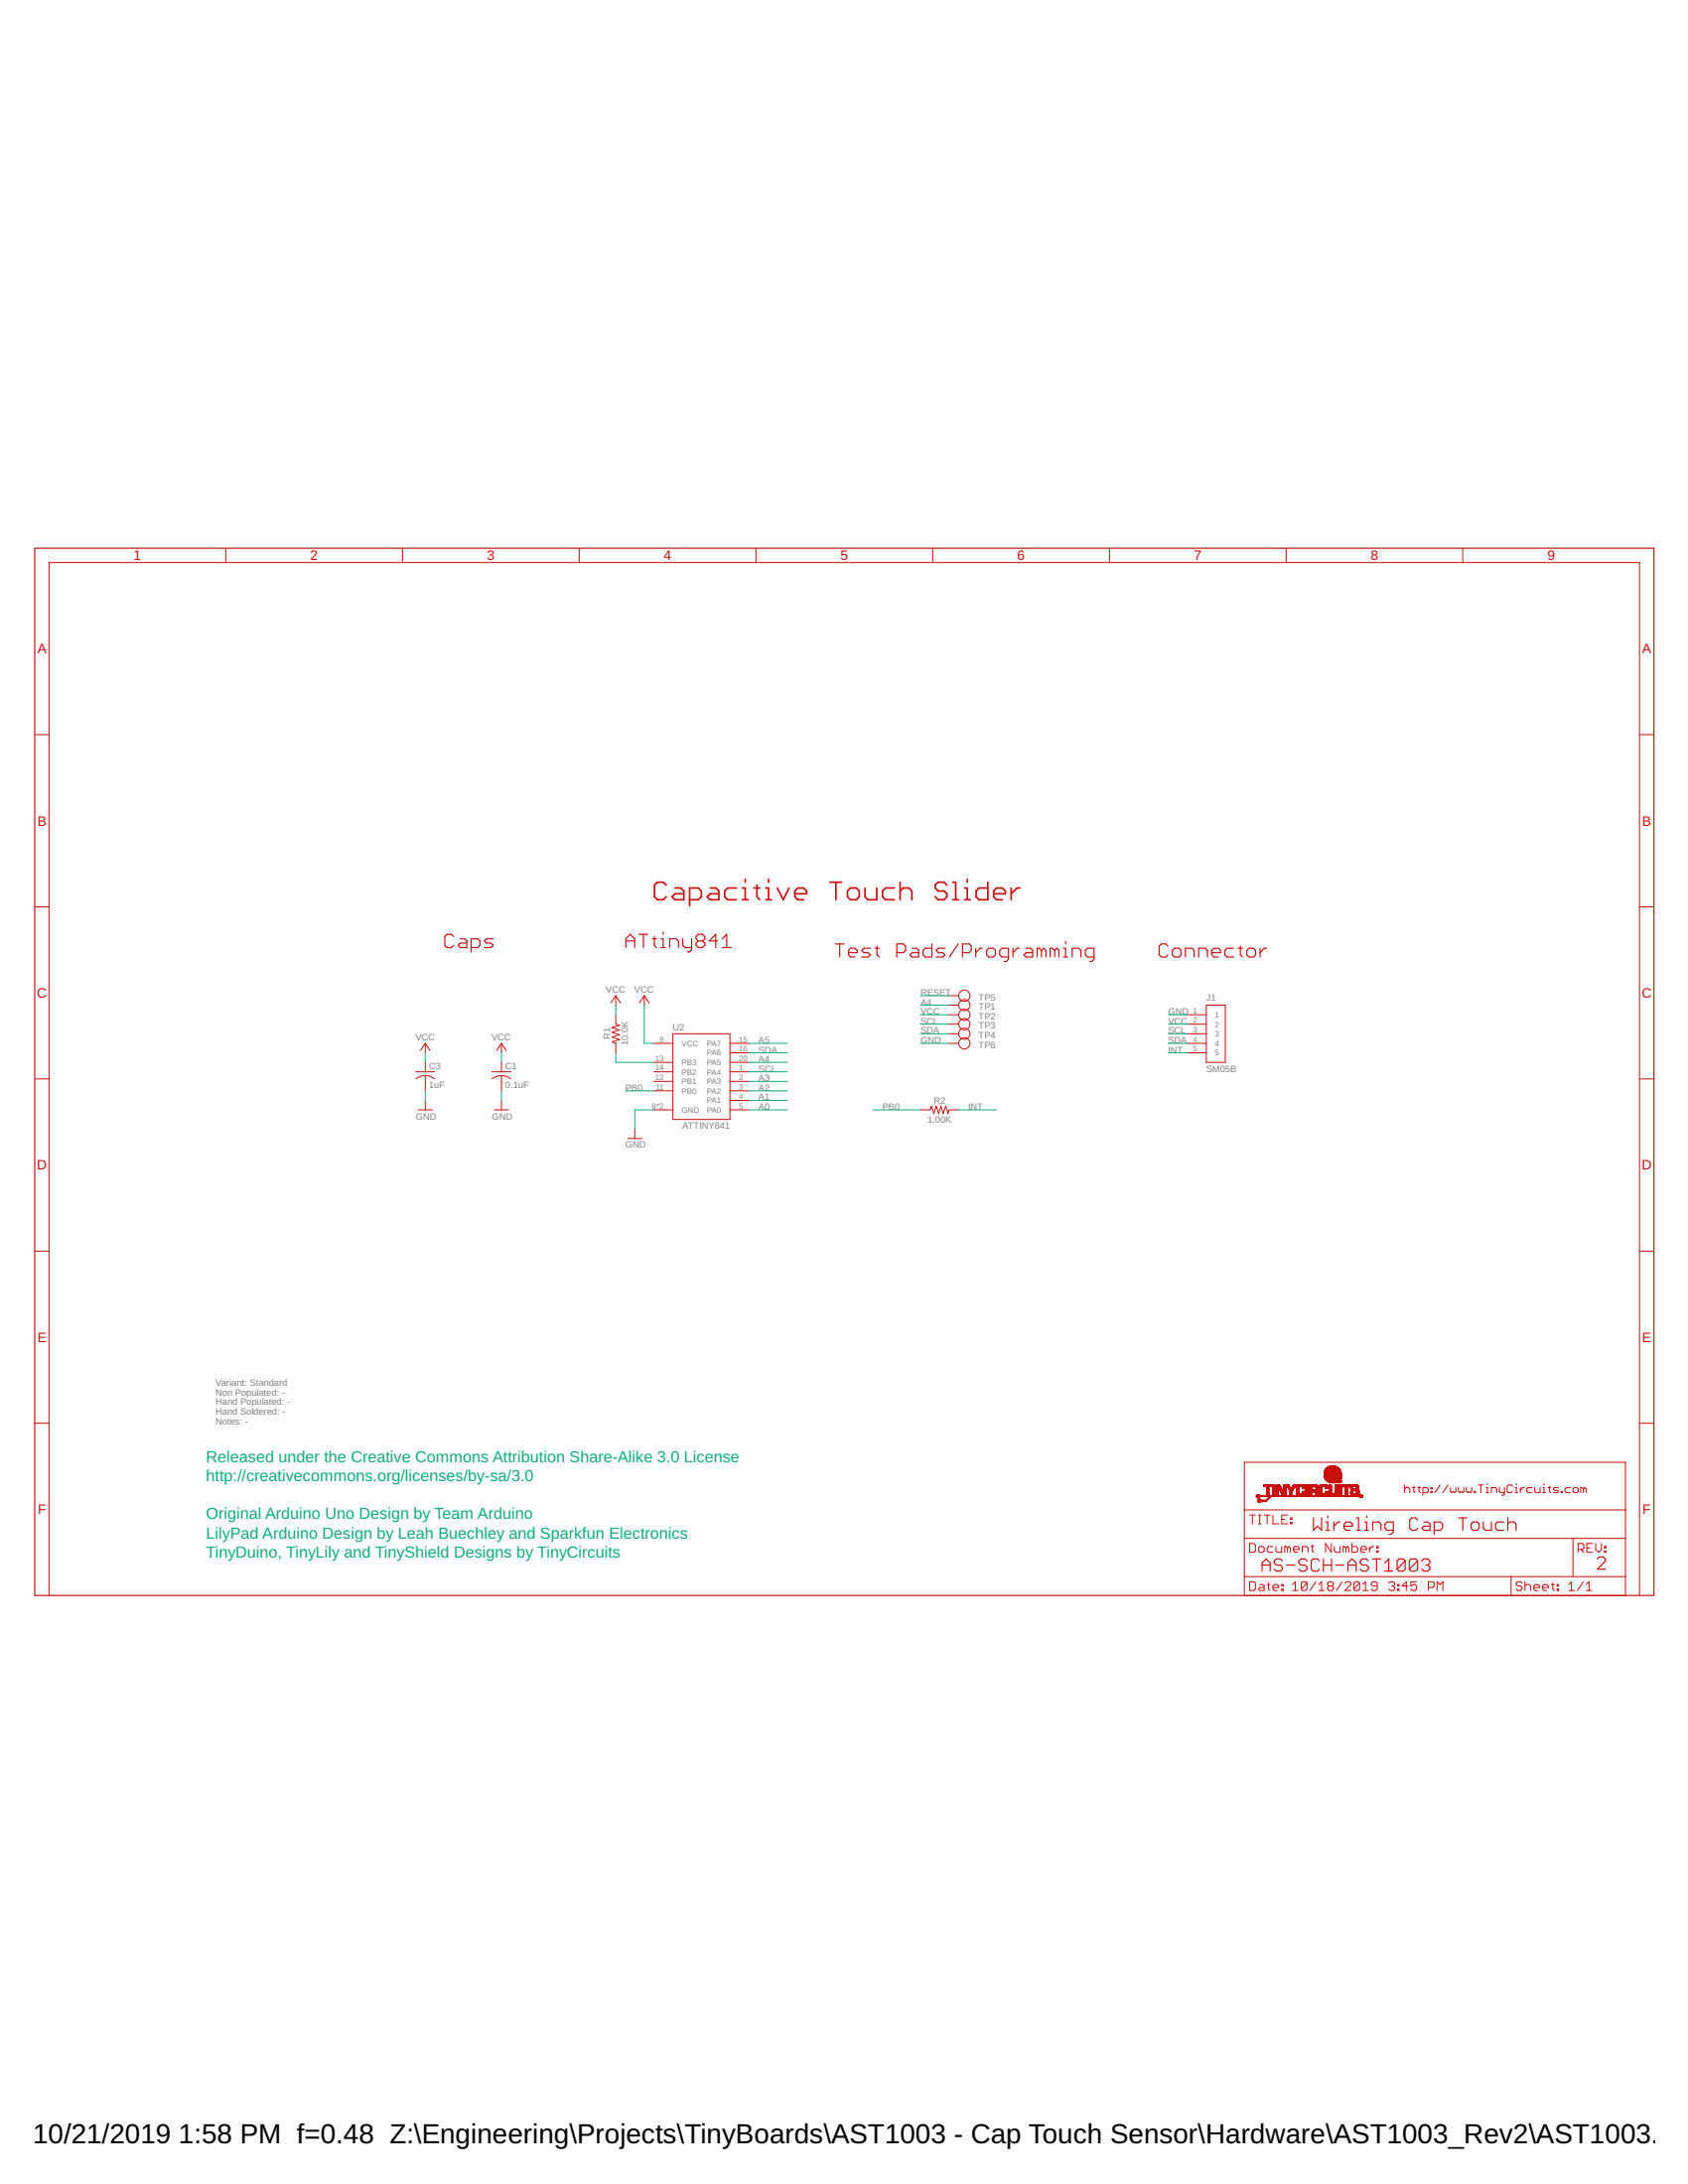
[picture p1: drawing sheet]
<svg xmlns="http://www.w3.org/2000/svg" width="216mm" height="279mm" viewBox="0 0 216 279" stroke-linecap="round" stroke-linejoin="round" font-family="sans-serif">
<g fill="none" stroke="#c90d0c" stroke-width=".15">
<path d="M4.4 70.1h207.1v134h-207.1zM58 119.8l-.3-.3h-.5l-.3 .3v1.1l.3 .3h.5l.3-.3M81.7 119.5h1.1M82.3 119.5v1.7M83.7 119.8v1.1l.3 .3M84.8 119.3v.2M58.9 120.1h.5l.3 .3v.8h-.8l-.3-.3 .3-.3h.8M60.3 121.2h.8l.3-.3v-.5l-.3-.3h-.8v1.7M63.1 120.1h-.9l-.2 .3 .2 .2h.6l.3 .3-.3 .3h-.8M80.1 121.2v-1.1l.5-.6 .6 .6v1.1M80.1 120.4h1.1M83.4 120.1h.6"/>
<path d="M84.5 120.1h.3v1.1M84.5 121.2h.6M85.7 121.2v-1.1h.8l.3 .3v.8M87.3 120.1v.8l.3 .3h.9M88.5 120.1v1.4l-.3 .3h-.3M89.3 120.4h.6M89.3 120.4l-.3-.3v-.3l.3-.3h.6l.2 .3v.3l-.2 .3M89.3 120.4l-.3 .2v.3l.3 .3h.6l.2-.3v-.3l-.2-.2M91.8 120.4h-1.1l.8-.9v1.7M92.4 121.2h1.1M92.4 120.1l.5-.6v1.7M106.8 120.8h1.2"/>
<path d="M107.4 120.8v1.6M108.5 121.9h1.1v-.3l-.2-.3h-.6l-.3 .3v.6l.3 .2h.6M111.3 121.3h-.8l-.3 .3 .3 .3h.5l.3 .3-.3 .2h-.8M111.9 121.3h.6M112.2 121v1.2l.3 .2M114.7 121.9h.8l.3-.3v-.6l-.3-.2h-.8v1.6M116.6 121.3h.6l.3 .3v.8h-.9l-.2-.2 .2-.3h.9M119.2 120.8v1.6h-.9l-.2-.2v-.6l.2-.3h.9M120.9 121.3h-.9l-.3 .3 .3 .3h.6l.3 .3-.3 .2h-.9M122.6 120.8l-1.2 1.6M123.1 121.9h.9l.2-.3v-.6l-.2-.2h-.9v1.6M124.8 121.3v1.1"/>
<path d="M125.6 121.3h-.3l-.5 .6M126.2 121.6l.3-.3h.5l.3 .3v.6l-.3 .2h-.5l-.3-.2zM129 122.4h-.8l-.3-.2v-.6l.3-.3h.8v1.4l-.3 .3h-.3M129.6 121.3v1.1M130.4 121.3h-.3l-.5 .6M131.2 121.3h.6l.3 .3v.8h-.9l-.2-.2 .2-.3h.9M133.2 121.6l-.3-.3h-.2v1.1M133.2 121.6v.8M133.2 121.6l.3-.3 .3 .3v.8M134.9 121.6l-.3-.3h-.3v1.1M134.9 121.6v.8M134.9 121.6l.3-.3 .2 .3v.8"/>
<path d="M136 122.4h.6M136 121.3h.3v1.1M136.3 120.5v.3M137.1 122.4v-1.1h.9l.3 .3v.8M139.9 122.4h-.8l-.3-.2v-.6l.3-.3h.8v1.4l-.2 .3h-.3M149.4 121l-.3-.2h-.6l-.2 .2v1.2l.2 .2h.6l.3-.2M149.9 121.6l.3-.3h.6l.3 .3v.6l-.3 .2h-.6l-.3-.2zM151.6 122.4v-1.1h.9l.2 .3v.8M153.3 122.4v-1.1h.9l.2 .3v.8M155 121.9h1.1v-.3l-.3-.3h-.5l-.3 .3v.6l.3 .2h.5M157.8 121.3h-.8l-.3 .3v.6l.3 .2h.8M158.3 121.3h.6"/>
<path d="M158.6 121v1.2l.3 .2M159.5 121.6l.3-.3h.5l.3 .3v.6l-.3 .2h-.5l-.3-.2zM161.2 121.3v1.1M162 121.3h-.3l-.5 .6M164 199.7l-.2-.3h-.6l-.2 .3v.2l.2 .3h.6l.2 .3v.2l-.2 .3h-.6l-.2-.3M167.2 199.7l-.3-.3h-.5l-.3 .3v.2l.3 .3h.5l.3 .3v.2l-.3 .3h-.5l-.3-.3M168 194.2v1.6l.5-.6 .5 .6v-1.6M168.7 199.7l-.2-.3h-.5l-.3 .3v1l.3 .3h.5l.2-.3M169.3 199.4v1.6M169.6 194.7h.2v1.1M169.6 195.8h.5M169.8 193.9v.3"/>
<path d="M170.3 199.4v1.6M170.6 194.7v1.1M171.4 194.7h-.3l-.5 .5M171.9 195.2h1.1v-.2l-.3-.3h-.5l-.3 .3v.5l.3 .3h.5M173.5 195.8h.5M173.5 194.2h.3v1.6M174.5 194.7h.3v1.1M174.5 195.8h.5M174.8 193.9v.3M175 199.7l-.2-.3h-.6l-.2 .3v.2l.2 .3h.6l.2 .3v.2l-.2 .3h-.6l-.2-.3M175.5 199.4h1.1M175.6 195.8v-1.1h.8l.2 .3v.8"/>
<path d="M176.1 199.4v1.6M177.1 199.9l.5-.5v1.6M178.2 195.8h-.8l-.3-.3v-.5l.3-.3h.8v1.3l-.3 .3h-.2M179.7 199.7l-.2-.3h-.6l-.2 .3v1M179.7 199.7v1l-.2 .3h-.6l-.2-.3M179.7 199.7l-1 1M181.3 199.7l-.3-.3h-.5l-.2 .3v1M181.3 199.7v1l-.3 .3h-.5l-.2-.3M181.3 199.7l-1 1M181.3 194.5l-.2-.3h-.5l-.3 .3v1l.3 .3h.5l.2-.3M181.8 199.7l.3-.3h.5l.3 .3v.2l-.3 .3M182.1 194.7h.5l.3 .3v.8h-.8l-.2-.3 .2-.3h.8"/>
<path d="M183.4 195.8h.8l.3-.3v-.5l-.3-.3h-.8v1.6M186.6 194.2h1M187.1 194.2v1.6M188.4 194.7h.5l.3 .3v.5l-.3 .3h-.5l-.2-.3v-.5zM189.7 194.7v.8l.3 .3h.8v-1.1M192.3 194.7h-.8l-.2 .3v.5l.2 .3h.8M192.8 195l.3-.3h.5l.3 .3v.8M192.8 194.2v1.6M204.3 199.5l.3-.3h.5l.2 .3v.2l-1 1h1M161.4 201v-1.1l.5-.5 .6 .5v1.1M161.4 200.2h1.1M164.5 200.2h1.1"/>
<path d="M169.3 200.2h1M170.8 200.2h1.1M172.4 200.2h1.1M172.4 201v-1.1l.5-.5 .6 .5v1.1M177.1 201h1.1M182.4 200.2h.2M182.6 200.2l.3 .3v.2l-.3 .3h-.5l-.3-.3"/>
</g>
<g fill="none" stroke="#c90d0c" stroke-width=".21">
<path d="M85.2 113.2l-.4-.3h-.7l-.4 .3v1.5l.4 .4h.7l.4-.4M86.3 113.6h.8l.4 .4v1.1h-1.2l-.3-.4 .3-.4h1.2M88.2 115.1h1.1l.4-.4v-.7l-.4-.4h-1.1v2.2M90.8 113.6h.8l.3 .4v1.1h-1.1l-.4-.4 .4-.4h1.1M94.2 113.6h-1.1l-.4 .4v.7l.4 .4h1.1M94.9 115.1h.8M94.9 113.6h.4v1.5M95.3 112.5v.4M96.4 113.6h.8M96.8 113.2v1.5l.4 .4M97.9 115.1h.8M97.9 113.6h.4v1.5"/>
<path d="M98.3 112.5v.4M99.4 113.6l.8 1.5 .7-1.5M101.7 114.3h1.5v-.3l-.4-.4h-.8l-.3 .4v.7l.3 .4h.8M106.2 112.9h1.5M106.9 112.9v2.2M108.4 114l.4-.4h.7l.4 .4v.7l-.4 .4h-.7l-.4-.4zM110.6 113.6v1.1l.4 .4h1.1v-1.5M114.4 113.6h-1.1l-.4 .4v.7l.4 .4h1.1M115.1 114l.4-.4h.7l.4 .4v1.1M115.1 112.9v2.2M121.1 113.2l-.4-.3h-.7l-.4 .3v.4l.4 .4h.7l.4 .3v.4l-.4 .4h-.7l-.4-.4M121.9 112.9h.3v2.2"/>
<path d="M121.9 115.1h.7M123.4 115.1h.7M123.4 113.6h.3v1.5M123.7 112.5v.4M126.3 112.9v2.2h-1.1l-.4-.4v-.7l.4-.4h1.1M127.1 114.3h1.5v-.3l-.4-.4h-.7l-.4 .4v.7l.4 .4h.7M129.3 113.6v1.5M130.5 113.6h-.4l-.8 .7"/>
</g>
<g fill="none" stroke="#c90d0c" stroke-width=".13">
<path d="M28.9 70.1v1.9M51.5 70.1v1.9M74.1 70.1v1.9M96.7 70.1v1.9M119.3 70.1v1.9M141.9 70.1v1.9M164.5 70.1v1.9M187.1 70.1v1.9M4.4 94h1.9M209.7 94h1.8M4.4 116h1.9M209.7 116h1.8"/>
<path d="M4.4 138h1.9M53.2 137.1h2.4M54.4 137.6a2.07 2.07 0 0 1 1.2 .4M54.4 137.6a1.94 1.94 0 0 0-1.2 .4M54.4 133.5v1.2M54.4 135.9v1.2M54.4 137.6v2M54.4 133.5l.6 .9M54.4 133.5l-.6 .9M62.9 137.1h2.5M64.1 137.6a1.94 1.94 0 0 1 1.2 .4M64.1 137.6a2.07 2.07 0 0 0-1.2 .4"/>
<path d="M64.1 133.5v1.2M64.1 135.9v1.2M64.1 137.6v2M64.1 133.5l.6 .9M64.1 133.5l-.6 .9M78.8 129.8v1.2l.4 .1-.9 .4 .9 .3-.9 .3 .9 .3-.9 .3 .9 .3-.9 .3 .5 .2v1.2M78.8 127.4v1.2M78.8 127.4l.6 .9M78.8 127.4l-.7 .9M82.4 127.4l.6 .9M82.4 127.4l-.6 .9M82.4 127.4v1.2"/>
<path d="M83.6 135.9h2.5M83.6 133.5h2.5M83.6 137.1h2.5M83.6 139.6h2.5M83.6 138.3h2.5M86.1 132.2h7.3v11h-7.3zM93.4 135.9h2.4M93.4 133.5h2.4M93.4 134.7h2.4M93.4 137.1h2.4M93.4 139.6h2.4M93.4 138.3h2.4"/>
<path d="M121.4 128.6h1.2M121.4 129.8h1.2M121.4 131h1.2M121.4 132.2h1.2M121.4 133.5h1.2M121.4 127.4h1.2M151.8 129.8h2.5M151.8 131h2.5M151.8 132.2h2.5M151.8 133.5h2.5M151.8 134.7h2.5M154.3 128.6h2.4v7.3h-2.4z"/>
<path d="M209.7 138h1.8M53.5 142h1.8M54.4 140.8v1.2M63.2 142h1.8M64.1 140.8v1.2M80.3 145.6h1.8M81.2 144.4v1.2M83.6 142h2.5M93.4 142h2.4M93.4 140.8h2.4M117.7 142h1.3l.1-.5 .3 1 .3-1 .4 1 .3-1 .2 1 .4-1 .3 1 .1-.5h1.2M4.4 160.1h1.9"/>
<path d="M209.7 160.1h1.8M4.4 182.1h1.9M159.2 187.1h48.7v17h-48.7zM159.2 196.8h48.7M159.2 193.2h48.7M159.8 197.5h.6l.2 .2v.7l-.2 .2h-.6zM159.8 193.8h.8M160.2 193.8v1.1M160.7 191.5h.1M160.7 191.4h.1M160.7 191.5h.4M160.7 191.3h.1"/>
<path d="M160.8 191.3h.2M160.8 191.6h.2M160.8 191.2h.2M160.8 191.3l-.1 .1M160.9 192.1h.3M160.9 192l.2 .1M160.9 192h.1M160.9 191.9h.1M160.9 191.9h.3M161 193.8h.3M161 194.9h.3M161 192.2h.2"/>
<path d="M161 191.8h.2M161 191.3h.1M161 191.3h13M161 191.5h13M161 191.4h13M161 191.9h-.1M161.1 191.3h-.4M161.1 191.9h.2M161.1 191.5h-.1M161.1 197.8h.4l.2 .2v.4l-.2 .2h-.4l-.1-.2v-.4zM161.1 193.8v1.1M161.1 191.9h1"/>
<path d="M161.2 192h.8M161.2 192h.9M161.3 192l-.2 .1M161.6 190.1h1.1M161.6 190h1.1M161.6 190h1M161.6 190.2h1M161.6 190.1h1M161.7 193.8h.7M162 191.9h.1M162 190.2h.3M162 190.3h.3"/>
<path d="M162 191h.3M162 190.5h.3M162 190.8h.3M162 190.6h.3M162 191.3h.3M162 191.2h.3M162 191.1h.3M162 190.9h.3M162 190.7h.3M162 190.4h.3M162.1 191.3h.1M162.1 191.8h.1"/>
<path d="M162.1 193.8v1.1M162.2 191.9h-.2M162.2 191.7h.1M162.2 191.8h-.1M162.2 191.6h.2M162.3 191.7h-.2M162.3 191.6h.1M162.4 191.7h-.2M162.4 191.5h.1M162.4 191.6h-.2M162.5 191.5l-.2 .1M162.8 190.3h.2"/>
<path d="M162.8 191h.2M162.8 190.5h.2M162.8 190.8h.2M162.8 190.6h.2M162.8 191.2h.2M162.8 191.1h.2M162.8 190.9h.2M162.8 190.7h.2M162.8 190.4h.2M162.8 190.2h.2M162.8 190.1h.2M162.8 190h.2"/>
<path d="M162.8 191.3h.2M162.8 193.8v1.1h.8M162.8 197.8h-.6l-.1 .2v.4l.1 .2h.6M163.2 197.8v.6l.2 .2h.5v-.8M163.2 190h.5M163.2 190.3h.3M163.2 191h.3M163.2 190.5h.3M163.2 190.8h.3M163.2 190.6h.3M163.2 191.2h.3M163.2 191.1h.3"/>
<path d="M163.2 190.9h.3M163.2 190.7h.3M163.2 190.4h.3M163.2 190.3h.6M163.2 190.2h.6M163.2 190.1l.6 .1M163.2 190.1h.5M163.3 190h.4M163.3 191.3h.2M163.5 190.3h.3M163.6 190.4h.3M163.6 190.3l.3 .1"/>
<path d="M163.6 190.5h.3M163.6 190.5h.4M163.7 190.6h.3M163.7 190.6l.3 .1M163.7 190.7h.3M163.7 190.7h.4M163.8 190.8h.3M163.8 190.8l.3 .1M163.8 190.9h.3M163.9 191h.6M163.9 190.9h.3M163.9 191.1h.6"/>
<path d="M163.9 194.4h.4M164 191.1h.5M164 191.2h.5M164 191.3h.4M164.1 191.3h.3M164.2 190.3h.3M164.2 190.5h.3M164.2 190.8h.3M164.2 190h.2M164.2 190.6h.3M164.2 190.9h.3M164.2 190.7h.3"/>
<path d="M164.2 190.4h.3M164.2 190.2h.3M164.2 190.1h.3M164.2 190h.3M164.6 190h.2M164.6 190h.3M164.6 190.1h.3M164.7 190.1l.3 .1M164.7 193.8h-.8v1.1h.8M164.7 198l-.2-.2h-.2v.8M164.7 198l.2-.2 .2 .2v.6M164.7 198v.6"/>
<path d="M164.7 190.2h.3M164.7 190.3h.3M164.8 190.3l.3 .1M164.8 190.4h.3M164.8 190.5h.7M164.9 190.5h.5M164.9 190.6h.5M165 190.7h.3M165 190.8h.3M165 191h.3M165 191.2h.3M165 191.1h.3"/>
<path d="M165 190.9h.3M165 191.3h.2M165.1 194.8h.1v.1h-.1zM165.1 194.2h.1v.2h-.1zM165.1 191.3h.1M165.2 190.4h.3M165.2 190.3h.3M165.3 190.2h.3M165.4 190.1h.3M165.4 190h.3M165.4 198.2h.8v-.2l-.2-.2h-.4l-.2 .2v.4l.2 .2h.4M165.5 190h.2"/>
<path d="M165.5 190.3l-.3 .1M165.6 190.3h-.4M165.7 190.1l-.4 .1M165.7 190.1h-.3M165.7 190h-.3M165.8 190.3h.3M165.8 191h.3M165.8 190.5h.3M165.8 190.8h.3M165.8 190.6h.3M165.8 191h.4M165.8 190.9h.3"/>
<path d="M165.8 190.7h.3M165.8 190.4h.3M165.8 190.2h.3M165.8 191l1.1 .1M165.8 191.1h1.1M165.8 190.2h1.1M165.8 190.1h1.1M165.9 191.2h1M165.9 191.1h1M165.9 190.1h1M165.9 191.2h.9M165.9 190.1h.9"/>
<path d="M165.9 190h.9M166 190h.8M166 190h.7M166 191.3h.7M166.1 191.3h.5M166.2 190.2h-.4M166.2 189.9h.4M166.6 198.6v-.8h.5l.2 .2v.6M166.6 190.2h.3M166.6 191h.3M166.6 190.3h.3M166.6 190.9h.3"/>
<path d="M166.6 190.8h.3M166.6 190.4h.3M166.9 191h-.3M167 190.3h.3M167 191h.3M167 190.5h.3M167 190.8h.3M167 190.6h.3M167 191.2h.3M167 191.1h.3M167 190.9h.3M167 190.7h.3"/>
<path d="M167 190.4h.3M167 190.2h.3M167 190.1h.3M167 190h.3M167 191.3h.3M167.1 191.3h.2M167.5 190.3h.3M167.5 191h.3M167.5 190.5h.3M167.5 190.8h1M167.5 190h.9M167.5 191.3h.3"/>
<path d="M167.5 191.2h.3M167.5 191.1h.3M167.5 190.9h.3M167.5 190.8h1.1M167.5 190.7h.9M167.5 190.7h1M167.5 190.6h1.1M167.5 190.6h.3M167.5 190.4h.3M167.5 190.2h.3M167.5 190.2h1.1M167.5 190.1h1.1"/>
<path d="M167.5 190.1h1M167.5 190h1M167.7 197.8h.3M167.9 197.7v.7l.1 .2M168.2 190.6h.4M168.3 190.9h.3M168.3 190.6h.3M168.3 191h.3M168.3 190.5h.3M168.3 190.2h.3M168.3 191.2h.3M168.3 191.1h.3"/>
<path d="M168.3 190.3h.3M168.3 191.3h.3M168.3 190.4h.3M168.6 190.6l-1.1 .1M168.6 190.8l-1.1 .1M168.6 191.2h-.3M168.7 190.5h.3M168.7 190.8h.3M168.7 190.6l.3 .1M168.7 190.9h.3M168.7 190.7h.3M168.7 190.6h.3"/>
<path d="M168.7 190.4h.3M168.7 190.3h.3M168.7 191h.4M168.7 190.2h.4M168.8 191h1M168.8 191h.3M168.8 190.2h.3M168.8 191.1h1M168.8 190.2h1M168.8 190.1h1M168.8 191.2h1M168.8 190h1"/>
<path d="M168.9 191.2h.8M168.9 191.3h.8M168.9 190h.8M169 190h.7M169 191.3h.6M169.1 189.9h.4M169.4 188.8h.2M169.4 188.7h.2M169.4 188.7h1M169.4 188.7h.9M169.4 188.6h.9M169.4 188.5h.9"/>
<path d="M169.4 188.5h1M169.4 188.9h.2M169.4 188.4h1.7M169.4 188.4h1.6M169.4 189h.7M169.4 189h.3M169.4 188.9l.3 .1M169.4 188.3h1.6M169.4 188.2l1.5 .1M169.4 188.2h1.5M169.4 189.1h.8M169.4 189h.8"/>
<path d="M169.5 189.1h.9M169.5 189.1h.8M169.5 188.2h1.3M169.5 188.1h1.3M169.5 190.2h.3M169.5 191h.3M169.5 189.2h1M169.5 188l1.3 .1M169.5 188h1M169.5 190.3h.3M169.5 189.3h1.1M169.6 190.9h.2"/>
<path d="M169.6 190.8h.2M169.6 190.4h.2M169.6 188h.8M169.6 189.3h1M169.6 187.9h.8M169.6 189.4h1M169.7 189.4h1M169.7 188.9h.1M169.7 188.8h.1M169.7 187.8h.7M169.7 189.4l1.1 .1M169.8 187.8h.7"/>
<path d="M169.8 189.5h1M169.8 189h.2M169.8 189h.1M169.8 188.7h.6M169.8 187.7h.7M169.9 188.7l.6 .1M169.9 187.7h1.1M169.9 189.5h.9M169.9 188.8h.7M169.9 189.6h1M169.9 187.6h1M170 188.9h.7"/>
<path d="M170 187.6h.9M170 190.3h.3M170 191h.3M170 190.5h.3M170 190.8h.3M170 190h.2M170 190.6h.3M170 191h1.1M170 190.9h.3M170 190.7h.3M170 190.4h.3M170 190.2h.3"/>
<path d="M170 190.1h.3M170 190h.3M170 189.6h.9M170 191.1h1.1M170 191.1h1M170.1 191.2h.9M170.1 189.6l.8 .1M170.1 188.9h.6M170.1 188.9l.6 .1M170.1 187.6h.7M170.2 191.3h.7M170.2 189h.6"/>
<path d="M170.2 189.7h.7M170.2 191.3h.6M170.3 197.5v1.1l-.8-1.1v1.1M170.3 189.7h.6M170.3 189h.5M170.4 188.5h-1M170.4 188.6h.1M170.4 187.5h.1M170.4 189.1h.5M170.4 188.7h.1M170.4 188.5h.1M170.5 189.1h.4"/>
<path d="M170.5 188.5h.6M170.5 187.7h-.7M170.5 187.9h.2M170.5 187.8h.2M170.5 188.6h-.1M170.6 188h.1M170.6 189.2h.4M170.6 188.5h.5M170.6 188.7h.4M170.6 188.7h.5M170.6 188.6h.5M170.6 189.3h.5"/>
<path d="M170.6 187.7h.5M170.7 197.8v.6l.2 .2h.5v-.8M170.7 188.8h.3M170.7 189.3h.4M170.7 187.7h.4M170.8 191h.3M170.8 188.8h.2M170.8 187.8h.4M170.8 189.4h.4M170.8 188.9h.3M170.8 188h.5M170.8 187.9h.5"/>
<path d="M170.8 188h.6M170.8 190.3h.3M170.8 190.5h.3M170.8 190.8h.3M170.8 190.6h.3M170.8 190.9h.3M170.8 190.7h.3M170.8 190.4h.3M170.8 190.2h.3M170.8 190.1h.3M170.8 190h.3M170.8 189.4l.5 .1"/>
<path d="M170.8 188.9l.3 .1M170.8 188l.6 .1M170.9 189.5h.4M170.9 189h.3M170.9 188.1h.5M171 189.6h.4M171 189.1h.3M171 188.2h.4M171 188.2h.5M171 188.2l.5 .1M171.1 189.2h.2M171.1 188.4h-1.7"/>
<path d="M171.1 188.3h.4M171.1 189.7h.3M171.1 189.2h.3M171.1 191h-.3M171.2 189.3h.2M171.2 188.9h.3M171.2 188.8h.3M171.2 188.7h.3M171.2 188.6h.3M171.2 188.5h.3M171.2 188.4h.3M171.2 188.3h.3"/>
<path d="M171.2 189.3h.3M171.3 189.4h.2M171.3 189h.2M171.3 190.3h.3M171.3 191h.3M171.3 190.5h.3M171.3 190.8h.3M171.3 190h.3M171.3 190.6h.3M171.3 191.3h.3M171.3 191.2h.3M171.3 191.1h.3"/>
<path d="M171.3 190.9h.3M171.3 190.7h.3M171.3 190.4h.3M171.3 190.2h.3M171.3 190.1h.3M171.3 191.3h.2M171.3 189.1h.2M171.4 189.5h.1M171.4 189.1h.1M171.4 189.5h.2M171.4 189.6h.2M171.4 189.2h.1"/>
<path d="M171.5 189.2h.1M171.5 189.6h.1M171.5 189.2v.1M171.7 190.1h1M171.7 190h1M171.7 190.2h1M171.7 190.2h.6M172 190.3h.3M172 191h.3M172 190.5h.3M172 190.8h.3M172 190.6h.3"/>
<path d="M172 191.2h.3M172 191.1h.3M172 190.9h.3M172 190.7h.3M172 190.4h.3M172 190.2h.3M172.1 191.3h.2M172.1 198l-.1-.2h-.2v.8M172.1 198v.6M172.1 198l.2-.2 .2 .2v.6M172.4 190.2h.3M172.7 191h.3"/>
<path d="M172.7 190.9h.3M172.8 190.3h.2M172.8 190.5h.6M172.8 191.1h1M172.8 191l.3 .1M172.8 190.4h.3M172.8 190.4h.2M172.8 190.2h.2M172.8 190.2h.3M172.8 190.2h1M172.8 191.2h1M172.8 190.6h.9"/>
<path d="M172.8 190.5h.9M172.8 190.1h1M172.8 190.6h1M172.8 191.2h.9M172.8 190h.9M172.9 190.6h.9M172.9 197.5v1.1h.6l.2-.2v-.4l-.2-.2h-.6M172.9 190h.8M172.9 191.3h.8M173 190.7h.8M173 191.3h.6M173.1 189.9h.4"/>
<path d="M173.2 190.7h.6M173.5 191.1h.3M173.5 190.2h.3M173.5 190.5h.1M173.5 191h.3M173.5 190.8h.3M173.5 190.3h.3M173.6 190.9h.2M173.6 190.8h.2M173.9 191.5h.1M173.9 191.3h.3M173.9 191.5h.3"/>
<path d="M173.9 191.3h.1M173.9 191.2h.3M174 191.6h.2M174 198.2h.8v-.2l-.2-.2h-.4l-.2 .2v.4l.2 .2h.4M174 191.2h.1M174.1 191.5h.1M174.1 191.3h.1M174.2 191.5h.1M174.2 191.3h.1M174.2 191.4h.1M175.2 197.8v.8M175.7 197.8h-.2l-.3 .4"/>
<path d="M176.1 198.4h.2v.2h-.2zM176.1 197.8h.2v.2h-.2zM179.6 190v1M179.6 190.5l.2-.2h.3l.2 .2v.5M180.7 190.3h.3M180.8 190.1v.7l.2 .2M181.3 190.3h.4M181.5 190.1v.7l.2 .2M182 191h.5l.2-.2v-.3l-.2-.2h-.5v1M183 190.3h.2v.2h-.2zM183 190.8h.2v.2h-.2zM184.2 190l-.7 1"/>
<path d="M185.2 190l-.7 1M185.5 190.3v.5l.2 .2 .2-.2 .1 .2 .2-.2v-.5M186.5 190.3v.5l.2 .2 .2-.2 .1 .2 .2-.2v-.5M187.6 190.3v.5l.1 .2 .2-.2 .2 .2 .1-.2v-.5M188.6 190.8h.1v.2h-.1zM189.1 190h.6M189.4 190v1M190.1 190.3h.1v.7M190.1 191h.3M190.2 189.8v.2M190.8 191v-.7h.5l.1 .2v.5M191.8 190.3v.5l.1 .2h.5"/>
<path d="M192.4 190.3v.8l-.1 .2h-.2M193.4 190.1l-.1-.1h-.4l-.1 .1v.7l.1 .2h.4l.1-.2M193.8 190.3h.2v.7M193.8 191h.3M194 189.8v.2M194.5 190.3v.7M195 190.3h-.2l-.3 .3M196 190.3h-.5l-.2 .2v.3l.2 .2h.5M196.3 190.3v.5l.2 .2h.5v-.7M197.3 190.3h.2v.7M197.3 191h.4M197.5 189.8v.2"/>
<path d="M198 190.3h.3M198.2 190.1v.7l.1 .2M199.3 190.3h-.5l-.2 .2 .2 .1h.4l.1 .2-.1 .2h-.6M199.7 190.8h.1v.2h-.1zM200.9 190.3h-.6l-.1 .2v.3l.1 .2h.6M201.2 196.8v4.9M201.4 190.3h.3l.2 .2v.3l-.2 .2h-.3l-.2-.2v-.3zM201.8 198.2h.6l.2-.2v-.3l-.2-.2h-.6v1.1M202.2 198.2l.4 .4M202.5 190.5l-.1-.2h-.2v.7M202.5 190.5v.5M202.5 190.5l.2-.2 .2 .2v.5"/>
<path d="M203 198h.3M203.7 197.5h-.7v1.1h.7M204.1 197.5v.7l.4 .4 .3-.4v-.7M205.2 198.4h.2v.2h-.2zM205.2 197.8h.2v.2h-.2zM209.7 182.1h1.8M6.3 204.1v-132.1h203.4v132.1M159.2 201.7h48.7M159.8 202.4h.6l.2 .1v.8l-.2 .2h-.6zM161.1 202.7h.4l.2 .2v.6h-.6l-.1-.2 .1-.2h.6M162.1 202.7h.3M162.2 202.5v.8l.2 .2"/>
<path d="M162.8 203.1h.8v-.2l-.2-.2h-.4l-.2 .2v.4l.2 .2h.4M163.9 203.3h.2v.2h-.2zM163.9 202.7h.2v.2h-.2zM165.3 203.5h.8M165.3 202.7l.4-.3v1.1M167.2 202.5v.8l-.2 .2h-.4l-.2-.2M167.2 202.5l-.2-.1h-.4l-.2 .1v.8M167.2 202.5l-.8 .8M168.3 202.4l-.7 1.1M168.7 203.5h.7M168.7 202.7l.3-.3v1.1M170 202.9l-.2 .2v.2l.2 .2h.3l.2-.2v-.2l-.2-.2"/>
<path d="M170 202.9l-.2-.2v-.2l.2-.1h.3l.2 .1v.2l-.2 .2M170 202.9h.3M171.7 202.4l-.8 1.1M172 202.5l.2-.1h.4l.2 .1v.2l-.8 .8h.8M173.9 202.5v.8l-.2 .2h-.4l-.2-.2M173.9 202.5l-.2-.1h-.4l-.2 .1v.8M173.9 202.5l-.8 .8M174.3 203.5h.7M174.3 202.7l.3-.3v1.1M176.1 202.9h-.5l-.2-.2v-.2l.2-.1h.4l.1 .1v.8l-.1 .2h-.4l-.2-.2M177.6 202.5l.2-.1h.4l.2 .1v.2l-.2 .2M178 202.9h.2"/>
<path d="M178.2 202.9l.2 .2v.2l-.2 .2h-.4l-.2-.2M178.8 203.3h.1v.2h-.1zM178.8 202.7h.1v.2h-.1zM180.1 202.9h-.8l.6-.5v1.1M181.2 202.4h-.8v.5l.4-.2h.2l.2 .2v.4l-.2 .2h-.4l-.2-.2M182.7 203.1h.5l.2-.2v-.4l-.2-.1h-.5v1.1M183.8 203.5v-1.1l.4 .3 .4-.3v1.1M193.3 201.7v2.4M194.7 202.5l-.2-.1h-.4l-.2 .1v.2l.2 .2h.4l.2 .2v.2l-.2 .2h-.4l-.2-.2M195.1 202.9l.1-.2h.4l.2 .2v.6M195.1 202.4v1.1M196.2 203.1h.7v-.2l-.2-.2h-.3l-.2 .2v.4l.2 .2h.3"/>
<path d="M197.3 203.1h.7v-.2l-.2-.2h-.3l-.2 .2v.4l.2 .2h.3M198.4 202.7h.4M198.6 202.5v.8l.2 .2M199.2 203.3h.1v.2h-.1zM199.2 202.7h.1v.2h-.1zM200.6 203.5h.8M200.6 202.7l.4-.3v1.1M202.5 202.4l-.7 1.1M202.9 203.5h.7M202.9 202.7l.3-.3v1.1"/>
<circle cx="123.3" cy="131" r=".72"/>
<circle cx="123.3" cy="129.8" r=".72"/>
<circle cx="123.3" cy="127.4" r=".72"/>
<circle cx="123.3" cy="133.5" r=".72"/>
<circle cx="123.3" cy="132.2" r=".72"/>
<circle cx="123.3" cy="128.6" r=".72"/>
</g>
<g fill="none" stroke="#0dab76" stroke-width=".13">
<path d="M54.4 134.7v1.2M54.4 139.6v1.2M64.1 134.7v1.2M64.1 139.6v1.2M78.8 128.6v1.2M78.8 134.7v1.2h4.8M80 139.6h3.6M82.4 128.6v4.9h1.2M95.8 133.5h4.9M95.8 134.7h4.9M95.8 137.1h4.9M95.8 135.9h4.9"/>
<path d="M95.8 139.6h4.9M95.8 138.3h4.9M117.7 129.8h3.7M117.7 133.5h3.7M117.7 132.2h3.7M117.7 131h3.7M117.7 128.6h3.7M117.7 127.4h3.7M149.4 129.8h2.4M149.4 133.5h2.4M149.4 134.7h2.4M149.4 132.2h2.4"/>
<path d="M149.4 131h2.4M83.6 142h-2.4v2.4M95.8 142h4.9M95.8 140.8h4.9M111.6 142h6.1M122.6 142h4.9"/>
</g>
<g font-size="3.5">
<text x="4.2" y="274.2">10/21/2019</text>
<text x="22.9" y="274.2">1:58 PM f=0.48 Z:\Engineering\Projects\TinyBoards\AST1003 - Cap Touch Sensor\Hardware\AST1003_Rev2\AST1003.sch</text>
</g>
<g font-size="2.1" fill="#0dab76">
<text x="26.4" y="187.1">Released under the Creative Commons Attribution Share-Alike 3.0 License</text>
<text x="26.4" y="189.5">http://creativecommons.org/licenses/by-sa/3.0</text>
<text x="26.4" y="194.4">Original Arduino Uno Design by Team Arduino</text>
<text x="26.4" y="196.8">LilyPad Arduino Design by Leah Buechley and Sparkfun Electronics</text>
<text x="26.4" y="199.2">TinyDuino, TinyLily and TinyShield Designs by TinyCircuits</text>
</g>
<g font-size="1.8" fill="#c90d0c">
<text x="17.1" y="71.7">1</text>
<text x="39.7" y="71.7">2</text>
<text x="62.3" y="71.7">3</text>
<text x="84.9" y="71.7">4</text>
<text x="107.5" y="71.7">5</text>
<text x="130.1" y="71.7">6</text>
<text x="152.7" y="71.7">7</text>
<text x="175.3" y="71.7">8</text>
<text x="197.9" y="71.7">9</text>
<text x="4.8" y="83.6">A</text>
<text x="210" y="83.6">A</text>
<text x="4.8" y="105.6">B</text>
<text x="210" y="105.6">B</text>
<text x="4.7" y="127.6">C</text>
<text x="210" y="127.6">C</text>
<text x="4.7" y="149.7">D</text>
<text x="210" y="149.7">D</text>
<text x="4.8" y="171.7">E</text>
<text x="210" y="171.7">E</text>
<text x="4.8" y="193.7">F</text>
<text x="210.1" y="193.7">F</text>
</g>
<g font-size="1.2" fill="#808080">
<text x="77.5" y="127">VCC</text>
<text x="81.1" y="127">VCC</text>
<text x="86.1" y="131.9">U2</text>
<text x="117.7" y="131">SCL</text>
<text x="117.7" y="129.8">VCC</text>
<text x="117.7" y="128.6">A4</text>
<text x="117.7" y="127.4">RESET</text>
<text x="125.2" y="129.2">TP1</text>
<text x="125.2" y="130.4">TP2</text>
<text x="125.2" y="131.6">TP3</text>
<text x="125.2" y="128">TP5</text>
<text x="149.4" y="129.8">GND</text>
<text x="149.4" y="131">VCC</text>
<text x="154.3" y="128">J1</text>
<text x="53.1" y="133.1">VCC</text>
<text x="54.9" y="136.8">C3</text>
<text x="62.9" y="133.1">VCC</text>
<text x="64.6" y="136.8">C1</text>
<text x="78" y="133" transform="rotate(-90 78 133)">R1</text>
<text x="80.3" y="133.8" transform="rotate(-90 80.3 133.8)">10.0K</text>
<text x="97" y="134.7">SDA</text>
<text x="97" y="137.1">SCL</text>
<text x="97" y="135.9">A4</text>
<text x="97" y="133.5">A5</text>
<text x="117.7" y="133.5">GND</text>
<text x="117.7" y="132.2">SDA</text>
<text x="125.2" y="132.9">TP4</text>
<text x="125.2" y="134.1">TP6</text>
<text x="149.4" y="133.5">SDA</text>
<text x="149.4" y="132.2">SCL</text>
<text x="149.4" y="134.7">INT</text>
<text x="154.3" y="137.1">SM05B</text>
<text x="53.2" y="143.2">GND</text>
<text x="54.9" y="139.1">1uF</text>
<text x="62.9" y="143.2">GND</text>
<text x="64.6" y="139.1">0.1uF</text>
<text x="80" y="139.6">PB0</text>
<text x="97" y="138.3">A3</text>
<text x="97" y="139.6">A2</text>
<text x="97" y="142">A0</text>
<text x="97" y="140.8">A1</text>
<text x="112.9" y="142">PB0</text>
<text x="118.6" y="143.6">1.00K</text>
<text x="119.4" y="141.3">R2</text>
<text x="123.8" y="142">INT</text>
<text x="80" y="146.9">GND</text>
<text x="87.3" y="144.4">ATTINY841</text>
<text x="27.6" y="178.5">Non Populated: -</text>
<text x="27.6" y="179.8">Hand Populated: -</text>
<text x="27.6" y="177.3">Variant: Standard</text>
<text x="27.6" y="181">Hand Soldered: -</text>
<text x="27.6" y="182.2">Notes: -</text>
</g>
<g font-size="1" fill="#808080">
<text x="152.6" y="129.6">1</text>
<text x="152.6" y="130.9">2</text>
<text x="155.4" y="130.2">1</text>
<text x="155.4" y="131.4">2</text>
<text x="83.8" y="135.7">13</text>
<text x="83.8" y="137">14</text>
<text x="84.4" y="133.3">9</text>
<text x="87.2" y="133.8">VCC</text>
<text x="87.2" y="136.3">PB3</text>
<text x="87.2" y="137.5">PB2</text>
<text x="90.4" y="137.5">PA4</text>
<text x="90.4" y="136.3">PA5</text>
<text x="90.4" y="135.1">PA6</text>
<text x="90.4" y="133.8">PA7</text>
<text x="94.5" y="137">1</text>
<text x="94.5" y="135.7">20</text>
<text x="94.5" y="134.5">16</text>
<text x="94.5" y="133.3">15</text>
<text x="152.6" y="132.1">3</text>
<text x="152.6" y="133.3">4</text>
<text x="152.6" y="134.5">5</text>
<text x="155.4" y="132.6">3</text>
<text x="155.4" y="133.8">4</text>
<text x="155.4" y="135.1">5</text>
<text x="83.4" y="141.8">8*2</text>
<text x="83.8" y="138.2">12</text>
<text x="83.9" y="139.4">11</text>
<text x="87.2" y="138.7">PB1</text>
<text x="87.2" y="139.9">PB0</text>
<text x="87.2" y="142.4">GND</text>
<text x="90.4" y="142.4">PA0</text>
<text x="90.4" y="141.2">PA1</text>
<text x="90.4" y="139.9">PA2</text>
<text x="90.4" y="138.7">PA3</text>
<text x="94.5" y="141.8">5</text>
<text x="94.5" y="140.6">4</text>
<text x="94.5" y="139.4">3</text>
<text x="94.5" y="138.2">2</text>
</g>
</svg>
